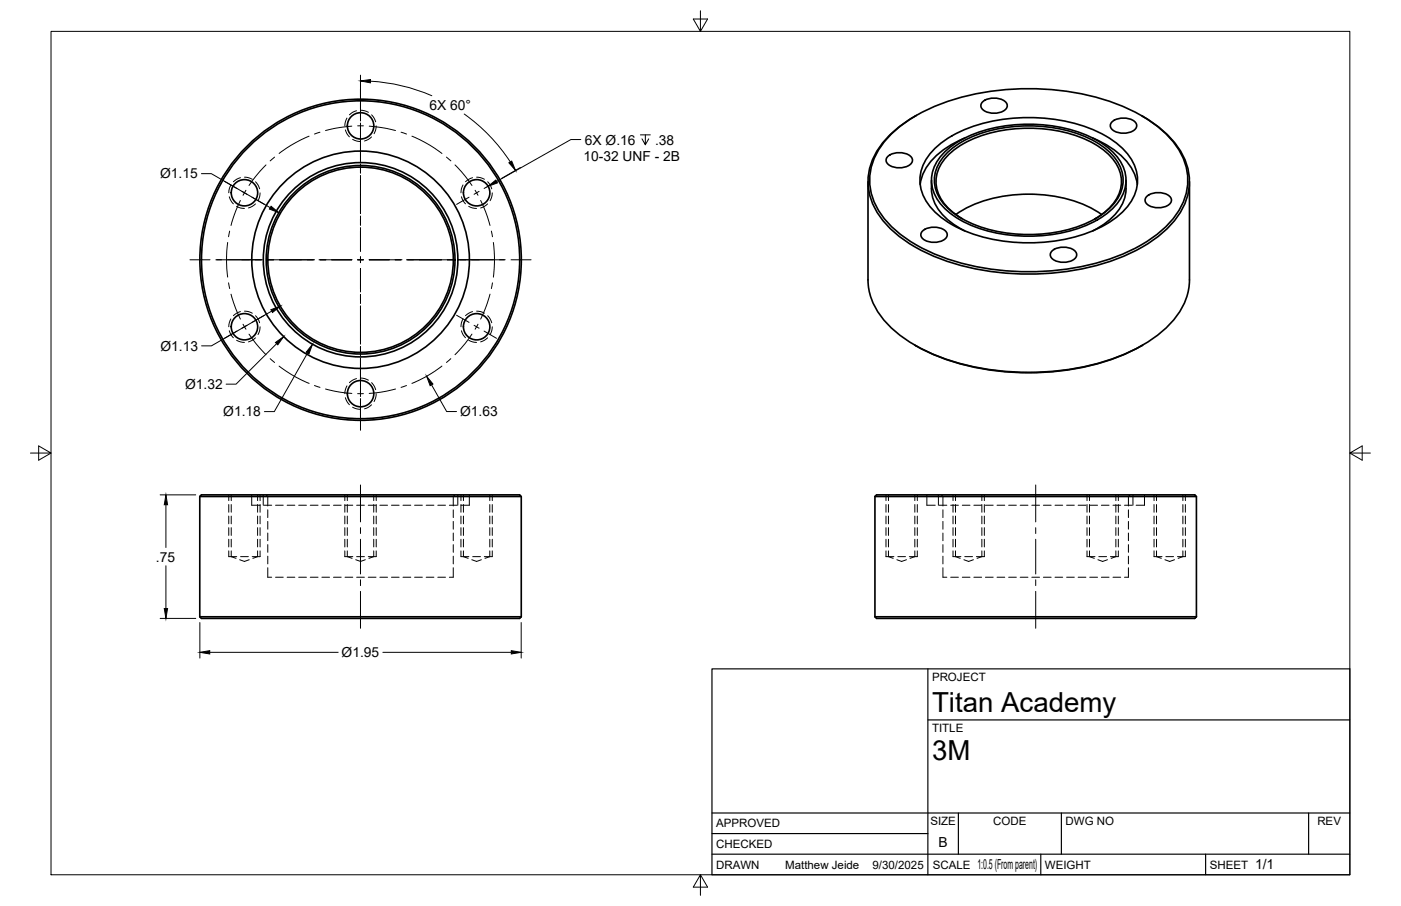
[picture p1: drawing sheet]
<svg xmlns="http://www.w3.org/2000/svg" width="432mm" height="279mm" viewBox="0 0 432 279" stroke-linecap="round" stroke-linejoin="round" font-family="sans-serif">
<!-- layer: Visible -->
<g fill="none" stroke="#000" stroke-width=".51">
<path d="M282.3 35.7a29 29 0 0 0-13.9 14.9 18.1 18.1 0 0 0 4.1 17.9 46.4 46.4 0 0 0 23 13.2 81.3 81.3 0 0 0 51.5-3 36.4 36.4 0 0 0 17.1-13.6 17.9 17.9 0 0 0-2.4-21.5 36.7 36.7 0 0 0-9.8-7.9M302.9 31.4a5.7 5.7 0 0 1 7.3 .4 1.96 1.96 0 0 1-1.6 2.7 5.7 5.7 0 0 1-6.1-1.2 1.52 1.52 0 0 1 .4-1.9zM342.8 37.5a5.7 5.7 0 0 1 7.3 .5 1.96 1.96 0 0 1-1.6 2.7 5.7 5.7 0 0 1-6.1-1.2 1.52 1.52 0 0 1 .4-2zM267.5 56v30.3a21 21 0 0 0 8.5 16 59.3 59.3 0 0 0 31.1 11.9 77.4 77.4 0 0 0 42.7-6.5 32.8 32.8 0 0 0 15-13.8 17.5 17.5 0 0 0 1.8-7.6v-30.3M273.7 48.2a5.7 5.7 0 0 1 7.3 .5 1.96 1.96 0 0 1-1.6 2.7 5.7 5.7 0 0 1-6.1-1.2 1.52 1.52 0 0 1 .4-2zM274.4 41.6a51.7 51.7 0 0 1 27.2-12.8 78.4 78.4 0 0 1 47.7 5.5 32 32 0 0 1 15.2 14.1 17.7 17.7 0 0 1-3.3 19.5 45.9 45.9 0 0 1-22.8 13.1 80.5 80.5 0 0 1-51-2.9 35.9 35.9 0 0 1-16.9-13.6 17.7 17.7 0 0 1 2.4-21.2zM287.1 55.6a14.2 14.2 0 0 0 7.4 14l2.8 1.6M288.3 45.6a40.5 40.5 0 0 1 24.1-9.2 49 49 0 0 1 30.2 6.7 15.9 15.9 0 0 1 8 12.5 14.7 14.7 0 0 1-6.3 11.2 44.5 44.5 0 0 1-27.2 8.1 46.8 46.8 0 0 1-25.6-6.8 15.9 15.9 0 0 1-8-12.5 13.7 13.7 0 0 1 4.8-10zM291.2 46.8a36.4 36.4 0 0 1 22.6-8.4 43.8 43.8 0 0 1 26.2 6.1 13.8 13.8 0 0 1 7 11.8 14.3 14.3 0 0 1-7 10.4 44.7 44.7 0 0 1-30.5 5.6 33.8 33.8 0 0 1-18.3-8 11.3 11.3 0 0 1 0-17.5zM292 47.1a35.4 35.4 0 0 1 21.9-8.2 42.4 42.4 0 0 1 25.4 5.9 13.4 13.4 0 0 1 6.8 11.4 13.8 13.8 0 0 1-6.8 10.2 43.4 43.4 0 0 1-29.6 5.4 32.8 32.8 0 0 1-17.7-7.8 11 11 0 0 1 0-16.9zM297.3 42.6a23.6 23.6 0 0 0-12.7 10.7l-1 3.6M336.8 42.6a23.6 23.6 0 0 1 12.7 10.7l1 3.6"/>
<path d="M347 55.6a14.2 14.2 0 0 1-7.4 14l-2.8 1.6M284.4 71.2a5.7 5.7 0 0 1 7.3 .4 1.96 1.96 0 0 1-1.6 2.8 5.7 5.7 0 0 1-6.1-1.2 1.52 1.52 0 0 1 .4-2zM294.6 66.2a41.8 41.8 0 0 1 29.3-5.8 35.6 35.6 0 0 1 15.6 5.8M296.6 67.5a14.2 14.2 0 0 1-8.1-11.6 13.3 13.3 0 0 1 6.7-10.5 43.1 43.1 0 0 1 30.5-5.1 29.3 29.3 0 0 1 17.3 8.8 10.5 10.5 0 0 1-.9 14.9l-2.8 2.4-1.8 1.1M324.3 77.3a5.7 5.7 0 0 1 7.3 .5 1.96 1.96 0 0 1-1.6 2.7 5.7 5.7 0 0 1-6.1-1.2 1.52 1.52 0 0 1 .4-2zM353.5 60.5a5.7 5.7 0 0 1 7.3 .5 1.96 1.96 0 0 1-1.6 2.7 5.7 5.7 0 0 1-6.1-1.2 1.52 1.52 0 0 1 .4-2zM281.9 106.4a74.5 74.5 0 0 0 45.3 7.9 65.9 65.9 0 0 0 25-7.9M61.6 153.1h99.1M61.6 153.1a2.61 2.61 0 0 1 2.5-.5h94a2.61 2.61 0 0 1 2.6 .5v37.1M61.6 153.1v37.1M269.7 153.1h99M269.7 153.1a2.61 2.61 0 0 1 2.5-.5h94a2.61 2.61 0 0 1 2.5 .5v37.1"/>
<path d="M269.7 153.1v37.1M61.6 190.2a2.61 2.61 0 0 0 2.5 .5h94a2.61 2.61 0 0 0 2.6-.5M61.6 190.2h99.1M269.7 190.2a2.61 2.61 0 0 0 2.5 .5h94a2.61 2.61 0 0 0 2.5-.5M269.7 190.2h99"/>
<circle cx="111.1" cy="38.8" r="4.1"/>
<circle cx="75.3" cy="59.4" r="4.1"/>
<circle cx="146.9" cy="59.4" r="4.1"/>
<circle cx="111.1" cy="80.1" r="28.6"/>
<circle cx="111.1" cy="80.1" r="33.5"/>
<circle cx="111.1" cy="80.1" r="49"/>
<circle cx="111.1" cy="80.1" r="49.5"/>
<circle cx="111.1" cy="80.1" r="30"/>
<circle cx="111.1" cy="80.1" r="29.1"/>
<circle cx="75.3" cy="100.8" r="4.1"/>
<circle cx="146.9" cy="100.8" r="4.1"/>
<circle cx="111.1" cy="121.4" r="4.1"/>
</g>
<!-- layer: Hidden -->
<g fill="none" stroke="#000" stroke-width=".31">
<path d="M106.9 36.4l-.5 1.2-.1 1.2M109.9 34.2l-1.2 .4-1 .8M111.1 34l1.3 .2 1.1 .4M114.5 35.4l.8 1 .5 1.2M116 38.8l-.2 1.3-.5 1.1M71.2 57l-.5 1.2-.2 1.3M74.1 54.8l-1.2 .5-1 .7M75.4 54.6l1.2 .2 1.2 .5M78.8 56l.7 1 .5 1.2M80.2 59.5l-.2 1.2-.5 1.2M106.4 40l.5 1.2 .8 1M108.7 43l1.2 .5 1.2 .1"/>
<path d="M114.5 42.2l-1 .8-1.1 .5M142.7 57l-.5 1.2-.1 1.3M145.6 54.8l-1.1 .5-1 .7M146.9 54.6l1.2 .2 1.2 .5M150.3 56l.8 1 .5 1.2M151.7 59.5l-.1 1.2-.5 1.2M70.7 60.7l.5 1.2 .7 1M72.9 63.6l1.2 .5 1.2 .2M78.7 62.9l-1 .7-1.1 .5M142.2 60.7l.5 1.2 .8 1M144.5 63.6l1.1 .5 1.3 .2M150.3 62.9l-1 .7-1.2 .5"/>
<path d="M71.2 98.4l-.5 1.1-.2 1.3M74.1 96.1l-1.2 .5-1 .7M75.4 95.9l1.2 .2 1.2 .5M78.8 97.4l.7 1 .5 1.1M142.7 98.4l-.5 1.1-.1 1.3M145.6 96.1l-1.1 .5-1 .7M146.9 95.9l1.2 .2 1.2 .5M150.3 97.4l.8 1 .5 1.1M70.7 102l.5 1.2 .7 1M72.9 104.9l1.2 .5 1.2 .2M78.7 104.2l-1 .7-1.1 .5M80.2 100.8l-.2 1.2-.5 1.2"/>
<path d="M106.9 119l-.5 1.2-.1 1.2M109.9 116.8l-1.2 .4-1 .8M111.1 116.6l1.3 .2 1.1 .4M114.5 118l.8 1 .5 1.2M142.2 102l.5 1.2 .8 1M144.5 104.9l1.1 .5 1.3 .2M150.3 104.2l-1 .7-1.2 .5M151.7 100.8l-.1 1.2-.5 1.2M106.4 122.6l.5 1.2 .8 1M108.7 125.6l1.2 .5 1.2 .1M114.5 124.8l-1 .8-1.1 .5M116 121.4l-.2 1.3-.5 1.1"/>
<path d="M71.3 152.6v1.8M71.3 155.6v2.4M71.3 159.2v2.3M77.6 152.6v3.2h2.6M79.4 152.6v1.8M79.4 155.6v2.4M79.4 159.2v2.3M81.1 152.6v3.2M81.3 155.8h2.4M82 152.6l.5 .5v2.9M82.5 157.2v2.4M84.9 155.8h2.4"/>
<path d="M88.5 155.8h2.4M92.1 155.8h2.3M95.6 155.8h2.4M99.2 155.8h2.4M102.8 155.8h2.4M106.3 155.8h2.4M107 152.6v1.8M107 155.6v2.4M107 159.2v2.3M109.9 155.8h2.4M113.5 155.8h2.4M115.2 152.6v1.8"/>
<path d="M115.2 155.6v2.4M115.2 159.2v2.3M117.1 155.8h2.3M120.6 155.8h2.4M124.2 155.8h2.4M127.8 155.8h2.4M131.4 155.8h2.3M134.9 155.8h2.4M138.5 155.8h2.4M139.7 157.2v2.4M140.2 152.6l-.5 .5v2.9M141.1 152.6v3.2"/>
<path d="M142.8 152.6v1.8M142.8 155.6v2.4M142.8 159.2v2.3M144.7 152.6v3.2h-2.6M151 152.6v1.8M151 155.6v2.4M151 159.2v2.3M273.8 152.6v1.8M273.8 155.6v2.4M273.8 159.2v2.3M282 152.6v1.8M282 155.6v2.4"/>
<path d="M282 159.2v2.3M285.7 152.6v3.2h2.5M289.2 152.6v3.2M289.4 155.8h2.4M290.1 152.6l.5 .5v2.9M290.6 157.2v2.4M293 155.8h2.4M294.5 152.6v1.8M294.5 155.6v2.4M294.5 159.2v2.3M296.6 155.8h2.4M300.1 155.8h2.4"/>
<path d="M302.6 152.6v1.8M302.6 155.6v2.4M302.6 159.2v2.3M303.7 155.8h2.4M307.3 155.8h2.4M310.9 155.8h2.3M314.4 155.8h2.4M318 155.8h2.4M321.6 155.8h2.4M325.2 155.8h2.3M328.7 155.8h2.4M332.3 155.8h2.4"/>
<path d="M335.8 152.6v1.8M335.8 155.6v2.4M335.8 159.2v2.3M335.9 155.8h2.4M339.4 155.8h2.4M343 155.8h2.4M343.9 152.6v1.8M343.9 155.6v2.4M343.9 159.2v2.3M346.6 155.8h2.4M347.8 157.2v2.4M348.3 152.6l-.5 .5v2.9"/>
<path d="M349.2 152.6v3.2M352.7 152.6v3.2h-2.5M356.4 152.6v1.8M356.4 155.6v2.4M356.4 159.2v2.3M364.6 152.6v1.8M364.6 155.6v2.4M364.6 159.2v2.3M70.5 171.7h2.5M71.3 169.9v1.8l1.4 .5M71.3 162.7v2.4M71.3 166.3v2.4"/>
<path d="M73.9 172.6l1.4 .5 1.5-.5M74.1 171.7h2.4M77.7 171.7h2.5M79.4 169.9v1.8l-1.5 .5M79.4 162.7v2.4M79.4 166.3v2.4M82.5 175.1v2.9h1.2M82.5 160.8v2.4M82.5 164.4v2.4M82.5 168v2.3M82.5 171.5v2.4M84.9 178h2.4"/>
<path d="M88.5 178h2.4M92.1 178h2.3M95.6 178h2.4M99.2 178h2.4M102.8 178h2.4M106.3 171.7h2.4M106.3 178h2.4M107 169.9v1.8l1.5 .5M107 162.7v2.4M107 166.3v2.4M109.6 172.6l1.5 .5 1.5-.5M109.9 178h2.4"/>
<path d="M109.9 171.7h2.4M113.5 178h2.4M113.5 171.7h2.5M115.2 169.9v1.8l-1.5 .5M115.2 162.7v2.4M115.2 166.3v2.4M117.1 178h2.3M120.6 178h2.4M124.2 178h2.4M127.8 178h2.4M131.4 178h2.3M134.9 178h2.4"/>
<path d="M139.7 175.1v2.9h-1.2M139.7 160.8v2.4M139.7 164.4v2.4M139.7 168v2.3M139.7 171.5v2.4M142.1 171.7h2.4M142.8 169.9v1.8l1.5 .5M142.8 162.7v2.4M142.8 166.3v2.4M145.4 172.6l1.5 .5 1.5-.5M145.7 171.7h2.4M149.3 171.7h2.4"/>
<path d="M151 169.9v1.8l-1.5 .5M151 162.7v2.4M151 166.3v2.4M273.1 171.7h2.4M273.8 169.9v1.8l1.5 .5M273.8 162.7v2.4M273.8 166.3v2.4M276.4 172.6l1.5 .5 1.5-.5M276.7 171.7h2.4M280.3 171.7h2.4M282 169.9v1.8l-1.5 .5M282 162.7v2.4"/>
<path d="M282 166.3v2.4M290.6 175.1v2.9h1.2M290.6 160.8v2.4M290.6 164.4v2.4M290.6 168v2.3M290.6 171.5v2.4M293 178h2.4M293.7 171.7h2.5M294.5 169.9v1.8l1.5 .5M294.5 162.7v2.4M294.5 166.3v2.4M296.6 178h2.4"/>
<path d="M297.1 172.6l1.5 .5 1.4-.5M297.3 171.7h2.4M300.1 178h2.4M300.9 171.7h2.5M302.6 169.9v1.8l-1.5 .5M302.6 162.7v2.4M302.6 166.3v2.4M303.7 178h2.4M307.3 178h2.4M310.9 178h2.3M314.4 178h2.4M318 178h2.4"/>
<path d="M321.6 178h2.4M325.2 178h2.3M328.7 178h2.4M332.3 178h2.4M335 171.7h2.5M335.8 169.9v1.8l1.5 .5M335.8 162.7v2.4M335.8 166.3v2.4M335.9 178h2.4M338.4 172.6l1.5 .5 1.4-.5M338.7 171.7h2.4M339.4 178h2.4"/>
<path d="M342.2 171.7h2.5M343 178h2.4M343.9 169.9v1.8l-1.4 .5M343.9 162.7v2.4M343.9 166.3v2.4M347.8 175.1v2.9h-1.2M347.8 160.8v2.4M347.8 164.4v2.4M347.8 168v2.3M347.8 171.5v2.4M355.7 171.7h2.4M356.4 169.9v1.8l1.5 .5"/>
<path d="M356.4 162.7v2.4M356.4 166.3v2.4M359 172.6l1.5 .5 1.5-.5M359.3 171.7h2.4M362.9 171.7h2.4M364.6 169.9v1.8l-1.5 .5M364.6 162.7v2.4M364.6 166.3v2.4"/>
</g>
<!-- layer: Hidden Narrow -->
<g fill="none" stroke="#000" stroke-width=".31">
<path d="M70.5 152.6v1.8M70.5 155.6v2.4M70.5 159.2v2.3M80.2 152.6v1.8M80.2 155.6v2.4M80.2 159.2v2.3M106.3 152.6v1.8M106.3 155.6v2.4M106.3 159.2v2.3M116 152.6v1.8M116 155.6v2.4M116 159.2v2.3"/>
<path d="M142.1 152.6v1.8M142.1 155.6v2.4M142.1 159.2v2.3M151.7 152.6v1.8M151.7 155.6v2.4M151.7 159.2v2.3M273.1 152.6v1.8M273.1 155.6v2.4M273.1 159.2v2.3M282.7 152.6v1.8M282.7 155.6v2.4M282.7 159.2v2.3"/>
<path d="M293.7 152.6v1.8M293.7 155.6v2.4M293.7 159.2v2.3M303.4 152.6v1.8M303.4 155.6v2.4M303.4 159.2v2.3M335 152.6v1.8M335 155.6v2.4M335 159.2v2.3M344.7 152.6v1.8M344.7 155.6v2.4M344.7 159.2v2.3"/>
<path d="M355.7 152.6v1.8M355.7 155.6v2.4M355.7 159.2v2.3M365.3 152.6v1.8M365.3 155.6v2.4M365.3 159.2v2.3M70.5 162.7v2.4M70.5 166.3v2.4M70.5 169.9v1.8M80.2 162.7v2.4M80.2 166.3v2.4M80.2 169.9v1.8"/>
<path d="M106.3 162.7v2.4M106.3 166.3v2.4M106.3 169.9v1.8M116 162.7v2.4M116 166.3v2.4M116 169.9v1.8M142.1 162.7v2.4M142.1 166.3v2.4M142.1 169.9v1.8M151.7 162.7v2.4M151.7 166.3v2.4M151.7 169.9v1.8"/>
<path d="M273.1 162.7v2.4M273.1 166.3v2.4M273.1 169.9v1.8M282.7 162.7v2.4M282.7 166.3v2.4M282.7 169.9v1.8M293.7 162.7v2.4M293.7 166.3v2.4M293.7 169.9v1.8M303.4 162.7v2.4M303.4 166.3v2.4M303.4 169.9v1.8"/>
<path d="M335 162.7v2.4M335 166.3v2.4M335 169.9v1.8M344.7 162.7v2.4M344.7 166.3v2.4M344.7 169.9v1.8M355.7 162.7v2.4M355.7 166.3v2.4M355.7 169.9v1.8M365.3 162.7v2.4M365.3 166.3v2.4M365.3 169.9v1.8"/>
</g>
<!-- layer: Border -->
<path d="M15.7 9.7h400.3v260.1h-400.3zM215.9 3.3v6.4l-2.2-3.8h4.4l-2.2 3.8M9.4 139.7h6.3l-3.8-2.2v4.4l3.8-2.2M416 139.7l3.8 2.2v-4.4l-3.8 2.2h6.4M215.9 269.8l2.2 3.8h-4.4l2.2-3.8v6.3" fill="none" stroke="#000" stroke-width=".31"/>
<!-- layer: Titleblock -->
<path d="M219.4 206.3h196.6v63.5h-196.6zM286 206.3v63.5M286 222h130M219.4 257.1h66.6M219.4 250.7h196.6M295.4 250.7v12.7M327.1 250.7v12.7M403.3 250.7v12.7M219.4 263.4h196.6M320.8 263.4v6.4M371.6 263.4v6.4" fill="none" stroke="#000" stroke-width=".36"/>
<!-- layer: Smart Centers -->
<g fill="none" stroke="#000" stroke-width=".31">
<path d="M108.4 38.9l-3.6 .4-4.5 1M111.1 27.5v9.8M111.1 37.9v11.9M112 38.8h-1.8M113.8 38.9l5.3 .7 2.8 .7M69.2 55.9l3.8 2.2M74.6 59l1.5 .9M75.8 58.7l-.9 1.5M82 50.9l-3.1 3.4-2.1 2.9M84.6 48.5l-1.3 1.1M95.3 42l-5.6 2.8-3.7 2.5M98.6 40.8l-1.7 .5"/>
<path d="M111.1 50.5v2.9M111.1 54.1v11.8M123.6 40.8l1.7 .5M127 42l5.5 2.8 3.7 2.5M137.6 48.5l1.4 1.1M140.3 50.9l3 3.4 2.2 2.9M146.4 58.7l.9 1.5M147.7 59l-1.6 .9M153 55.9l-3.8 2.2M70.2 74.8l-.4 4.4 .4 6.2M70.8 71.3l-.4 1.7M74.1 61.8l-1.5 3.3-1.4 4.4"/>
<path d="M77.7 60.8l3.8 2.2M111.1 66.6v2.8M111.1 70.2v7.2M111.1 79.2v1.8M144.6 60.8l-3.9 2.2M148.1 61.8l1.5 3.3 1.4 4.4M151.4 71.3l.4 1.7M152.1 74.8l.3 4.4-.3 6.3M58.5 80.1h6.2M66.5 80.1h14.3M70.4 87.2l.4 1.8M71.2 90.7l1.4 4.4 1.5 3.3"/>
<path d="M74.9 100l.9 1.5M81.5 97.2l-3.8 2.2M82.2 80.1h14.7M98.3 80.1h10.1M110.2 80.1h1.8M111.1 82.8v7.2M111.1 90.8v2.8M111.1 94.4v11.7M113.8 80.1h10.1M125.3 80.1h14.7M140.7 97.2l3.9 2.2M141.4 80.1h14.3"/>
<path d="M147.3 100l-.9 1.5M151 90.7l-1.4 4.4-1.5 3.3M151.8 87.2l-.4 1.8M157.5 80.1h6.2M73 102.1l-3.8 2.2M76.1 100.3l-1.5 .9M76.8 103l2.1 3 3.1 3.4M83.3 110.6l1.3 1.2M86 112.9l5.2 3.4 4.1 1.9M96.9 118.9l1.7 .6M100.3 120l4.5 .9 3.6 .4M111.1 106.8v2.9"/>
<path d="M111.1 110.4v11.9M121.9 120l-4.5 .9-3.6 .4M125.3 118.9l-1.7 .6M136.2 112.9l-5.2 3.4-4 1.9M138.9 110.6l-1.3 1.2M145.5 103l-2.2 3-3.1 3.4M146.1 100.3l1.6 .9M149.2 102.1l3.8 2.2M111.1 122.9v9.8M112 121.4h-1.8M111.1 149.6v11.4M319.2 149.6v11.4"/>
<path d="M111.1 162.7v1.8M111.1 166.3v10.7M111.1 178.8v1.8M319.2 162.7v1.8M319.2 166.3v10.7M319.2 178.8v1.8M111.1 182.4v11.4M319.2 182.4v11.4"/>
</g>
<!-- layer: FD_Dimensions -->
<g fill="none" stroke="#000" stroke-width=".31">
<path d="M111.1 23.2v6.7M114.2 25a55.2 55.2 0 0 1 18.9 4.5M143.1 35.2a55.1 55.1 0 0 1 14.2 14.7M62.1 53.6h3l18.2 10.5M160.4 51.6l-5.8 3.4M83.7 95.9l-18.5 10.8h-3.1M85.3 106l-12.6 12.5h-3M94.8 108.8l-10.3 18.1h-3M133 118.7l4.7 8.2h3M49.4 152.6h10.9M51.1 155.7v13.1M51.1 174.5v13.2"/>
<path d="M49.4 190.7h10.9M61.6 192v10.9M160.6 192v10.9M64.6 201.2h39.6M118 201.2h39.6"/>
</g>
<path d="M111.1 25l3.1-.5v1zM156.8 50.2l.9-.5 1.2 2.8zM83.5 63.6l2.4 2-2.9-1.1zM83.5 95.5l2.9-1.1-2.4 2zM84.9 105.6l2.5-1.8-1.8 2.5zM96.3 106.2l-1.1 2.9-.8-.5zM131.5 116l1.9 2.4-.8 .5zM51.1 152.6l.5 3.1h-1zM50.6 187.7h1l-.5 3zM61.6 201.2l3-.5v1zM157.6 200.7l3 .5-3 .5z" fill="#000" stroke="#000" stroke-width=".31"/>
<!-- layer: Hole Notes -->
<path d="M179 43h-3l-22.9 13M197.4 41.6h3M198.9 41.6v3l-1-1.8M199.9 42.8l-1 1.8" fill="none" stroke="#000" stroke-width=".31"/>
<path d="M150.4 57.5l2.4-2 .5 .9z" fill="#000" stroke="#000" stroke-width=".31"/>
<g font-size="8.5">
<text x="287.3" y="219.5">Titan Academy</text>
<text x="287.3" y="234.5">3M</text>
</g>
<g font-size="4.3">
<text x="132.3" y="33.8">6X 60°</text>
<text x="180.3" y="44.6">6X Ø.16</text>
<text x="201.9" y="44.6">.38</text>
<text x="179.8" y="49.7">10-32 UNF - 2B</text>
<text x="49.4" y="55">Ø1.15</text>
<text x="49.4" y="108.1">Ø1.13</text>
<text x="57.1" y="119.9">Ø1.32</text>
<text x="68.8" y="128.4">Ø1.18</text>
<text x="141.8" y="128.4">Ø1.63</text>
<text x="48.1" y="173.2">.75</text>
<text x="105.3" y="202.6">Ø1.95</text>
<text x="289.3" y="261.2">B</text>
<text x="301.2" y="268.1">1:0.5 (From parent)</text>
<text x="386.8" y="268.1">1/1</text>
</g>
<g font-size="3.5">
<text x="287.3" y="210.1">PROJECT</text>
<text x="287.3" y="225.8">TITLE</text>
<text x="220.7" y="255.2">APPROVED</text>
<text x="286.7" y="254.5">SIZE</text>
<text x="306.1" y="254.5">CODE</text>
<text x="328.4" y="254.5">DWG NO</text>
<text x="406" y="254.5">REV</text>
<text x="220.7" y="261.5">CHECKED</text>
<text x="220.7" y="267.9">DRAWN</text>
<text x="242" y="267.9">Matthew Jeide</text>
<text x="268.9" y="267.9">9/30/2025</text>
<text x="287.5" y="267.9">SCALE</text>
<text x="322.1" y="267.9">WEIGHT</text>
<text x="372.9" y="267.9">SHEET</text>
</g>
</svg>
